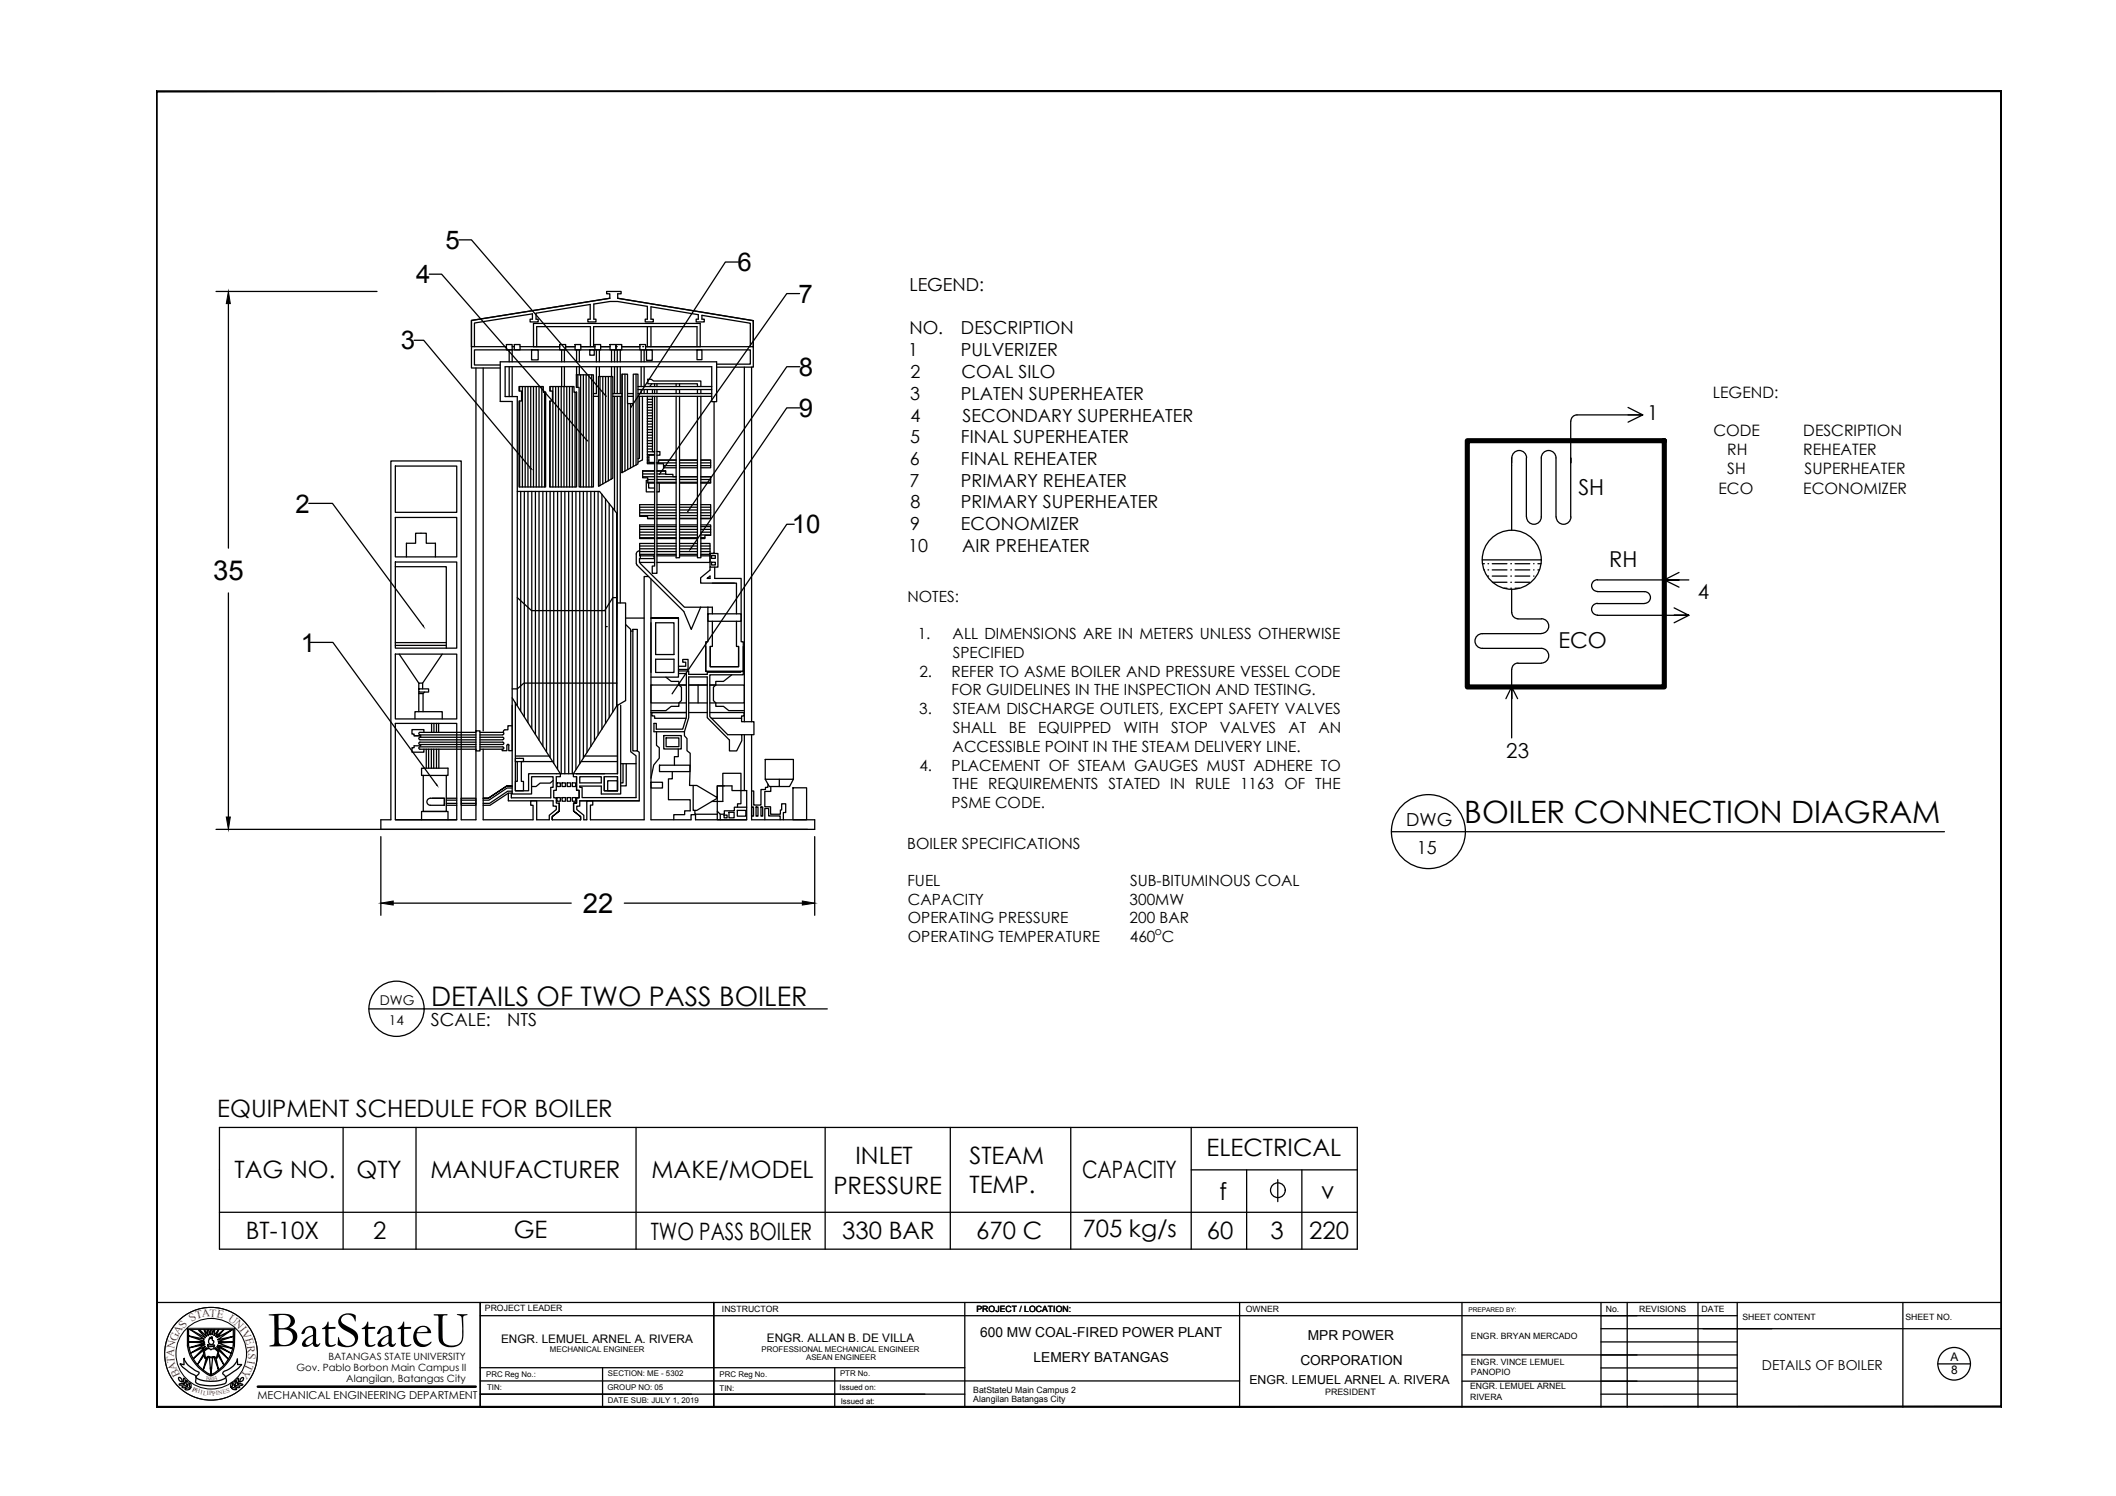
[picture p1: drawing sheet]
<svg xmlns="http://www.w3.org/2000/svg" width="420mm" height="297mm" viewBox="0 0 420 297" stroke-linecap="round" stroke-linejoin="round" font-family="sans-serif">
<!-- layer: WALL -->
<path d="M31 279.4h366.4l-.1-.2zM31.2 279.2h366.1l-366.3 .2zM31 18v261.4l.2-.2zM31 18l.2 .2v261zM31 18l.2 .2 366.2-.2zM31.2 18.2l366.2-.2-.1 .2zM397.4 18l-.1 .2 .1 261.2zM397.3 18.2l.1 261.2-.1-.2z" fill="#000" stroke="#000" stroke-width=".2"/>
<!-- layer: SHEET -->
<g fill="none" stroke="#000" stroke-width=".25">
<path d="M31 258.6h366.4M95.3 258.6v20.8M191.6 258.6v20.8M246.1 258.6v20.8M290.3 258.6v20.8M317.9 258.6v20.8M323.1 258.6v20.8M337.2 258.6v20.8M344.9 258.6v20.8M377.8 258.6v20.8M95.3 274.2h150.8M95.3 261.2h249.6"/>
<path d="M95.3 276.8h96.3M95.3 271.6h96.3M141.7 279.4v-20.8v20.8M165.7 271.6v7.8M290.3 274.2h54.6M290.3 269h54.6M317.9 266.4h27M317.9 263.8h79.5M317.9 276.8h27M317.9 271.6h27M384.7 270.8h6.5"/>
<circle cx="388" cy="270.8" r="3.2"/>
</g>
<!-- layer: 0 -->
<g fill="none" stroke="#000" stroke-width=".25">
<path d="M300.2 90.9v14.4M300.2 90.9a1.46 1.46 0 0 1 1.5-1.4 1.46 1.46 0 0 1 1.4 1.4M303.1 90.9v11.8M306 90.9a1.46 1.46 0 0 1 1.5-1.4 1.46 1.46 0 0 1 1.5 1.4M306 90.9v11.7a1.46 1.46 0 0 1-1.4 1.5 1.46 1.46 0 0 1-1.5-1.5M309 90.9v11.8M311.9 91.9v-1v1M311.9 87.5v15.2M294.3 111.2h11.7M294.4 111.9h.3M294.7 113.2h.1M295.5 111.9h.1"/>
<path d="M295.5 113.2h.1M295.5 114.4h.1M296.3 111.9h2.9M296.3 113.2h2.9M296.3 114.4h2.9M296.3 115.6h2.9M298.6 116.8h.6M300 111.9h.1M300 113.2h.1M300 114.4h.1M300 115.6h.1M300 116.8h.1"/>
<path d="M300.2 117v4.6a1.21 1.21 0 0 0 1.2 1.3M300.8 111.9h3M300.8 113.2h3M300.8 114.4h3M300.8 115.6h3M300.8 116.8h.9M304.5 111.9h.1M304.5 113.2h.1M304.5 114.4h.1M305.4 111.9h.6M305.4 113.2h.3M309 102.6a1.46 1.46 0 0 0 1.5 1.5 1.46 1.46 0 0 0 1.4-1.5"/>
<path d="M317.2 117.5h9.4a1.16 1.16 0 0 1 1.1 1.1 1.16 1.16 0 0 1-1.1 1.2M317.2 115.1h13.3M317.2 119.8h9.3M317.2 115.1a1.16 1.16 0 0 0-1.2 1.2 1.16 1.16 0 0 0 1.2 1.1M317.2 119.8a1.16 1.16 0 0 0-1.2 1.2 1.16 1.16 0 0 0 1.2 1.1M299 138.7l1.2-2.3v2.3v-2.3l1.1 2.3M301.4 122.9h4.6M301.4 131.7h4.6M301.4 131.7a1.21 1.21 0 0 0-1.2 1.2v13.6M306 125.8h-11.7a1.46 1.46 0 0 0-1.4 1.5 1.46 1.46 0 0 0 1.4 1.4h11.7M306.1 122.9a1.46 1.46 0 0 1 1.4 1.4 1.46 1.46 0 0 1-1.4 1.5M306.1 128.7a1.46 1.46 0 0 1 1.4 1.5 1.46 1.46 0 0 1-1.4 1.5"/>
<path d="M317.2 122.2h13.3M36.1 274.3h.1v-.1a.61 .61 0 0 0-.7-.7l-.1 .3a.74 .74 0 0 0 .7 .6M36.1 275.3l.7-.2 .3 .2-.2 .2a.52 .52 0 0 1-.8-.1zM36.5 269.8v1.2l-.7-.2M36.6 269.7a3.8 3.8 0 0 0 2 2.3l.9 .5a.65 .65 0 0 1-.5 .7l-.1 .3a6.3 6.3 0 0 0 5.9 .1v-.3l-.5-.5v-.4a4.6 4.6 0 0 0 2.8-2.4v-.2l.1 1.1 .7 .1a12.5 12.5 0 0 1-3.1 2.4l.2 .7a.64 .64 0 0 1-.7 .7l-1 .2a7 7 0 0 1-4.4-.5l-.1-.2a1 1 0 0 0 .1-1.1 1 1 0 0 0-1-.5l-1.6-1.3-.6-.6h.2M36.6 274.8l-.5 .2h-.4l-.1-.1a.79 .79 0 0 1 .9-.1M36.6 269.7h-.1M36.7 274.6a.72 .72 0 0 1-.2-1 .63 .63 0 0 1 .2 1.1M37.2 263.7v3.6a7.8 7.8 0 0 0 4.7 5.9 7.8 7.8 0 0 0 4.6-5.9l.1-3.6M37.2 275.1a.58 .58 0 0 0-.2-.9v.6l.3 .3M37.4 264a8.6 8.6 0 0 0 1.6 6.7 7.9 7.9 0 0 0 3.1 2.3M37.7 275.7l-.4 .3-.6-.2a.72 .72 0 0 1 1 0"/>
<path d="M37.9 275.5v-.2a.52 .52 0 0 0-.2-.7 .75 .75 0 0 0 .2 .9M40.4 268.8l-1.2 2.1 1.3-1.7M40.6 268.2a1 1 0 0 1 1.4-.2l.1-.2a.82 .82 0 0 1 1.1 .4h.1v.1l-.3 1.3-.4-.2-.7 .1a.62 .62 0 0 0-.9 .1l-.2-.1zM41.2 267h1.4v.3a1.4 1.4 0 0 1-1.4 0zM41.3 269.5l-.9 2.5 .6-2.3M41.3 267.6v.2l-1 .2 .5 1.7 .5-.2 1.8 .2 .3-1.7-.2 .1-.7-.4M41.3 267.3v.4M41.7 265.5l.3 .3 .1-.4v.6l.4 .4-.2 .3a.58 .58 0 0 1-.8 0 .58 .58 0 0 1 .2-.9zM41.8 271.6h.2M41.8 271.7h.2M41.8 272h.2M41.8 271.9h.2"/>
<path d="M42.2 269.5l-.3 3.5-.3-3.4M42.5 267.3v.5M42.5 269.6l.9 2.4-.5-2.3M42.8 267.5l2.6 2.4-2.3-2.6 2.8 1.4-2.7-1.6 3 .7-2.8-1.1 2.9-.2-3-.1 3-1.1-3.1 .7 3-2-3.1 1.6 1.4-1.6-1.7 1.4 .6-1.4-.9 1.2 .1-1.2h-.1l-.4 1v-1h-.3l-.1 1-.3-1-.3 .1 .3 1.1-.8-1.2h-.1l.5 1.4-1.4-1.4-.2 .1 1.4 1.5-3-1.6 2.8 1.9-3.3-.7 3.3 1.1-3.1 .1 3.2 .3-3.2 .9 3.2-.6-2.9 1.7 3-1.4-2.4 2.5 2.6-2.2M43.4 268.7l1.1 2.3-1.3-2M45.9 275.5a.79 .79 0 0 0 .2-1l-.3 .5 .1 .5M46 275.6a.88 .88 0 0 1 1 .2l-.1 .1h-.4zM46.3 264a8.6 8.6 0 0 1-1.5 6.7 8.8 8.8 0 0 1-3.1 2.3M46.5 275.1a.83 .83 0 0 0 .3-1l-.3 .4v.6M46.7 275.2h.7l.2 .2a.63 .63 0 0 1-1-.1zM47.2 273.7l.1-.1a.72 .72 0 0 1-.2 1l-.1-.5zM47.2 274.8l.5 .2h.5a.79 .79 0 0 0-1-.2"/>
<path d="M47.7 274.3l-.1-.1a.61 .61 0 0 1 .7-.7l.1 .3a.74 .74 0 0 1-.8 .6"/>
<circle cx="300.2" cy="111.1" r="5.9"/>
</g>
<!-- layer: stair -->
<g fill="none" stroke="#000" stroke-width=".2">
<path d="M37.2 263.7h9.4M37.4 264h8.9"/>
<circle cx="41.9" cy="268.8" r="9.2"/>
</g>
<g fill="none" stroke="#000" stroke-width=".21">
<circle cx="41.9" cy="268.8" r="9.2"/>
<circle cx="41.9" cy="268.8" r="7"/>
</g>
<!-- layer: texts -->
<path d="M51.2 275.3h43.3" fill="none" stroke="#000" stroke-width=".51"/>
<!-- layer: .1 -->
<path d="M141.7 258.6v20.8M119.6 271.6v7.8" fill="none" stroke="#000" stroke-width=".25"/>
<!-- layer: MAIN LINE -->
<g fill="none" stroke="#000" stroke-width=".25">
<path d="M42.9 57.9h32M85.2 54.4h2.5l28.9 33.1M91.1 47.6h2.5l26.7 31.1M121.1 59.2v-.9h-.6v-.4h2.8v.4h-.6v.9M122.7 59.2l26.9 4.5v5.1v-5.1zM146.6 52h-2.6l-18.8 28.9M158.8 58.3h-2.6l-25.2 35.8M45.4 60.3v48.5M82.2 67.6h1.9l21.3 25.4M93.6 63.6v5.2v-5.2l27.5-4.4zM94.2 68.8v-4.7l11.5-1.8v1.1h-.4v.5h1.6v-.5h-.5v-1.2l10.8-1.7v2.9h-.5v.5h1.6v-.5h-.4v-3l3.2-.5h1.5l5.9 .9v2.6h-.4v.5h1.6v-.5h-.4v-2.5l9.4 1.6v.9h-.5v.5h1.6v-.5h-.4v-.8l9.6 1.6v4.6M94.5 73.1v72"/>
<path d="M95.9 73.1v72M100.6 68.8h-7v4.3h5.7M100.6 68.4h1.1v1.1h-1.1zM101.1 69.5v2.3M101.1 72.8v5.9M101.7 69.5v2.3M101.7 72.8v5.9M101.7 68.8h.4M102.1 68.4h1.2v1.1h-1.2zM103.2 76.8v.8M103.2 79.6v17.1M103.3 68.8h7.8"/>
<path d="M103.7 76.8v19.9M104.3 76.8v19.9M104.8 76.8v19.9M105.4 76.8v19.9M105.6 69.5h1.3v2h-1.3zM105.9 68.8v-4.6h33.1v4.6h-10.8h21.4v4.1h-7.3M105.9 76.8v19.9M106.5 76.8v19.9M106.6 68.8v-3.9h10.6v3.9M107 76.8v19.9M107.6 76.8v19.9M108.1 77.9v18.8"/>
<path d="M108.3 77.9v18.8h-5.2v-17.1h.5v-2h-.5v-.8h4.8v1.1h.4M109.2 76.8v.8M109.2 79.6v17.1M109.8 76.8v19.9M110.3 76.8v19.9M110.9 76.8v19.9M111.1 68.4h1.2v1.1h-1.2zM111.4 76.8v19.9M111.5 69.5v2.3M111.5 72.8v4M112 76.8v19.9M112.1 69.5v2.3"/>
<path d="M112.1 72.8v4M112.3 68.8h1.9M112.5 76.8v19.9M113.1 76.8v19.9M113.6 76.8v19.9M114.2 68.4h1.1v1.1h-1.1zM114.2 77.9v18.8M114.4 74.4h3.4v22.3h-2.8v-19.8h-.6zM114.5 77.9v18.8h-5.4v-17.1h.6v-2h-.5v-.8h4.8v1.1h.5M114.5 69.5v2.3M114.5 72.8v1.6M114.7 74.4v2.5"/>
<path d="M115 69.5v2.3M115 72.8v1.6M115.3 74.4v22.3M115.3 68.8h2.8M115.8 74.4v22.3M116.4 74.4v22.3M116.9 74.4v22.3M117.1 69.5h.9v1h-.9zM117.5 74.4v22.3M117.8 78.7h1M117.9 68.8v-3.9h20.5v3.9M118.1 68.4h1.2v1.1h-1.2z"/>
<path d="M118.4 69.5v2.3M118.4 72.8v5.3h-.6M118.8 74.8h2.9v20.2l-2.9 1.6zM119 69.5v2.3M119 72.8v2M119.1 74.8v21.6M119.3 68.8h1.8M119.7 74.8v21.3M120.2 74.8v21M120.8 74.8v20.7M121.1 68.4h1.2v1.1h-1.2zM121.3 74.8v20.4"/>
<path d="M121.4 69.5v2.3M121.4 72.8v2M121.7 78.1h1.8M121.7 78.7h1.8M122 69.5v2.3M122 72.8v5.3M122 78.7v22.6M122.3 68.8h.1M122.3 68.4h1.2v1.1h-1.2zM122.6 69.5v2.3M122.6 72.8v5.3M122.6 78.7v23.4"/>
<path d="M123.2 69.5v2.3M123.2 72.8v5.3M123.2 78.7v41M123.5 68.8h3.6M123.5 74.3h1.1v5.8h1.1v-5.8h1v17.8l-3.2 1.8zM123.5 74.3v19.5M124.1 74.3v19.2M124.6 78.1h1.1M124.6 78.7h1.1M126.3 74.3v18M126.7 76.8h14.6M126.7 77.3h14.6"/>
<path d="M126.7 78.1h14.6M126.7 78.7h14.6M127 78.7v12.3l-.3 .1M127.1 68.4h1.1v1.1h-1.1zM127.3 69.5v2.3M127.3 72.8v4M127.3 77.3v.8M127.6 78.7v12.6l-.9 .5M127.6 68.8h.1M127.9 69.5v2.3M127.9 72.8v4M127.9 77.3v.8"/>
<path d="M128.4 69.5h1.1v2h-1.1zM128.5 78.7v13.4h1.5M128.5 78.7h1.1M128.5 79.3h1.1M128.5 79.8h1.1M128.5 64.9v3.9M128.5 77.3v.8M129.3 64.9v3.9M129.4 76.2l-.4 .6M129.6 78.7v11h.4M129.6 77.3v.8M130 78.7v33.7h-.5v1.4h.9v-35.1"/>
<path d="M130 76.2v.6M130 77.3v.8M130.4 76.2v.6M130.4 77.3v.8M134.3 78.7v32h.6v-32M134.3 76.2v.6M134.3 77.3v.8M134.9 76.2v.6M134.9 77.3v.8M138.4 69.5h1v1.9h-1zM138.5 76.8v-.6h-9.9v-.9h.7l.5 .3h9.4v1.2M138.5 78.7v32h.7v-32"/>
<path d="M138.5 77.3v.8M139.2 77.3v.8M141.8 79.8v30.1h-.8h1.6v2.7h-1.6v-2.7M142.3 72.3h6.7v-2.8h-54.8v3h5.1M147.8 72.9v70.4M149.2 72.9v70.4M158.8 72.8h-2.6l-19.6 28.8M61.3 99.9h4.7l18.1 24.5M78.5 92.5h12.2v9.2h-12.2zM102.7 97.6h16.4l3.5 4.4v17.7h1.6v19.4l-1.7 1 .1-.1v13.6M103.4 97.6v43.6M104.1 97.6v44.7"/>
<path d="M104.8 97.6v45.9M105.6 97.6v47.1M106.3 97.6v48.2M107 97.6v49.3M107.8 97.6v50.5M108.5 97.6v51.7M109.2 97.6v52.8M110 97.6v54M110.7 97.6v55.1M111.4 97.6v56M112.2 97.6v56M112.9 97.6v56"/>
<path d="M113.6 97.6v56M114.4 97.6v55.2M115.1 97.6v54M115.8 97.6v52.9M116.6 97.6v51.8M117.3 97.6v50.6M118 97.6v49.5M118.8 97.6v48.3M119.5 98.1v46.7M120.2 99.1v44.5M121 100v42.5M124.6 80.1v13.1"/>
<path d="M125.2 80.1v12.8M125.7 80.1v12.5M127.6 93.6h2.4M127.6 94.1h2.4M127.6 94.7h2.4M128.5 80.3h1.1M128.5 80.9h1.1M128.5 81.4h1.1M128.5 82h1.1M128.5 82.6h1.1M128.5 83.1h1.1M128.5 83.7h1.1"/>
<path d="M128.5 84.2h1.1M128.5 84.8h1.1M128.5 85.3h1.1M128.5 85.9h1.1M128.5 86.4h1.1M128.5 87h1.1M128.5 87.5h1.1M128.5 88.1h1.1M128.5 88.6h1.1M128.5 89.2h1.1M128.5 89.7h1.5M128.5 90.3h1.5"/>
<path d="M128.5 90.8h.3M128.5 91.4h.3M128.5 91.9h1.5M128.6 95.4h-.3v2.3h1.7M128.6 95.2h1.4M128.6 95.8h1.4M128.8 95.9v1h1.2M130 90.4h-1.2v1.4h1.2M130 93.5h-2.4v1.4h1v1h1.4M130.4 92.1h1.4v.8h2.5M130.4 89.7h.6v.7h-.6M130.4 93.5h1.8v.7h1.4v.5h.7h-3.9"/>
<path d="M130.4 91.9h3.9M130.4 93.6h1.8M130.4 94.1h1.8M130.4 95.2h3.9M130.4 95.8h3.9M130.4 95.9h3.9M130.8 91.4h3.5h-3.5v.4h-.4M130.9 95.9v1.8h-.5M131.8 92.5h2.5M134.9 91.4h3.6M134.9 91.9h3.6M134.9 92.5h3.6"/>
<path d="M134.9 94.7h3.6M134.9 95.2h3.6M134.9 95.8h3.6M134.9 92.9h3.6M134.9 95.9h3.6M139.2 91.9h1.9M139.2 92.5h1.9M139.2 95.2h1.9M139.2 95.8h1.9M141.1 91.4h-1.9h1.9v1.5h-1.9M141.1 94.7h-1.9h1.9v1.2h-1.9M158.8 81h-2.6l-19.1 28.1"/>
<path d="M311.9 83.6v3.9M323.3 80.9l2.9 1.5h-13.1a1.21 1.21 0 0 0-1.2 1.2M323.3 82.4h2.9l-2.9 1.4M45.4 117.7v44.5M78.5 102.7h12.2v7.9h-12.2zM78.5 111.6h12.2v17.1h-12.2zM78.5 112.5h10.1v16.2M80.7 110.6v-2.7h1.8v-2h2.1v2h1.9v2.7M102.7 118.7l2.9 2.5h14.5l1.6-2.5h.9M121.7 100.9v40.5M122.4 101.9v38.3M122.6 119.7l-.1 15.9"/>
<path d="M126.4 111.9l.1 .3 9.3 9.2 1.5 3.6 1.8-4.4M127 109.4a.61 .61 0 0 0-.7 .6v1.9M127 100.7h3M127 101.3h3M127 101.8h3M127 102.4h3M127 104.6h3M127 105.1h3M127 105.7h3M127 106.2h3M127 106.8h3M127 108.4h3"/>
<path d="M127 109h3M127 109.5h3M127 110.1h3M127.1 111.7v.2l8.8 8.7h3.2M127.1 110.4v.5M128.6 102.9h1.4M128.8 114.5h-.9v48.3h-10.7v-2.9h.5v-.9h-1.2v3.8h-.6v-.9l-1.4-1.2v-.6h.6v-1.1h11.8v-9.6l-.4-.3M129.3 115v47.8h7.9v-1h.9v1h10.2M130 100.2h-3v2.3h1.6v.5h1.4M130 104.2h-3v2.7h3M130 107.9h-3v2.5h2.9v.5h-2.9v.8h3M130.4 100.7h3.9"/>
<path d="M130.4 101.3h3.9M130.4 101.8h3.9M130.4 102.4h3.9M130.4 102.9h3.9M130.4 104.6h3.9M130.4 105.1h3.9M130.4 105.7h3.9M130.4 106.2h3.9M130.4 106.8h3.9M130.4 108.4h3.9M130.4 109h3.9M130.4 109.5h3.9"/>
<path d="M130.4 110.1h3.9M130.4 100.2h3.9M130.4 103h3.9M130.4 104.2h3.9M130.4 106.9h3.9M130.4 107.9h3.9M130.4 110.4h3.9M134.9 100.7h3.6M134.9 101.3h3.6M134.9 101.8h3.6M134.9 102.4h3.6M134.9 102.9h3.6"/>
<path d="M134.9 104.6h3.6M134.9 105.1h3.6M134.9 105.7h3.6M134.9 106.2h3.6M134.9 106.8h3.6M134.9 108.4h3.6M134.9 109h3.6M134.9 109.5h3.6M134.9 110.1h3.6M134.9 100.2h3.6M134.9 103h3.6M134.9 104.2h3.6"/>
<path d="M134.9 106.9h3.6M134.9 107.9h3.6M134.9 110.4h3.6M139.2 100.2h1.9v2.8h-1.9M139.2 104.2h1.9v2.1h-1.1v.6h-.8M139.2 107.9h1.8v2.5h-1.8M139.2 100.7h1.9M139.2 101.3h1.9M139.2 101.8h1.9M139.2 102.4h1.9M139.2 102.9h1.9M139.2 104.6h1.9"/>
<path d="M139.2 105.1h1.9M139.2 105.7h1.9M139.2 106.2h1.9M139.2 106.8h.8M139.2 108.4h1.8M139.2 109h1.8M139.2 109.5h1.8M139.2 110.1h1.8M140.4 114.9l.6-.5v.5zM141 110.4v1.3h-10.6M141 112.6v.6l-1.9 1.5v1.1h7.1v6.1M141.3 110.3h.7v.6h-.7z"/>
<path d="M141.3 111.6h.7v.6h-.7zM141.4 115.8h4.4M141.9 112.6v2.3h5.3v12.5h.4v5.9h-7.5v-4.9M157.7 104.1h-1.5l-22.7 33.6M330.5 115.1h4.8M333.4 113.7l-2.9 1.4h2.9h-2.9l2.9 1.5M61.7 127.6h4.4l20.7 28.3M78.5 129.9h12.2v12.8h-12.2zM78.5 127.6h10.1M78.5 128.1h10.1M79.3 129.9l3.9 5.7M83.2 136.8h1.9v.6h-1.9z"/>
<path d="M83.2 137.4v3.9M83.9 135.6v1.2M84 137.7v3.6M84.3 137.4l-.3 .3h-.8M87.8 129.9l-3.9 5.7h-.7v1.2M101.7 136.8h1l1.3-1.2h18.5v4.5l-8.7 13.5v.6h.7v2.7h.5v1.5h-.5v.6M101.7 138.6l9.6 15v.6h-.8v2.7h-.5v1.5h.5v1.1h.6v1.5l-1.4 1.1v.7v-.7l1.4-1.1v-1.5M102.3 139.5v17.5h2.7v-3.4h17.6M120.4 124.4h.1M124.2 124l1 1v24.3l1.1 .8v1.5h-3.1M124.2 122.7h3.7M125.2 125.3h.5"/>
<path d="M125.7 125h.8v24.1h-.8zM129.3 136h.1M130.2 123.7h3.6v6.3h-3.6zM130.2 130.9h3.6v2.6h-3.6zM132.2 134.5l1.1 .8h1.5v.7M134.7 122.7h-5.4h5.4v11.8h-5.4M134.7 132.3h1.5v-.8h-.6v-.6h1v2h-1.9M134.7 133.2h2.1v.7h3.6v-.4h6.7v-.2M134.8 136h1.5h-7v3.6h7M134.8 136l.5 .4v2.7l-.5 .5v.7h-1.5l-1.1 .8h-2.9M136.8 136h3.6M136.8 139.6h3.6"/>
<path d="M138.6 136v3.6M139.1 120.6h2.3v1.3M140.6 120.6v6.8h-.5v5.9h7.5v-4.9M140.6 121.9h6.6v1.5h-6.6zM141.4 123.4v5h-.4v4h5.7v-4M142.1 136h-1.2h6.9v3.6h-6.9M142.1 136l-.4 .4v2.7l.4 .5v.7h1.6l1 .8h3M145.3 134l-1.6 1.3h-1.6v.7M146.2 123.4v5h.5v4h-5.7v-4M147.6 133.3v.7h-6.7v8.3l3.6 3.6h2.8v1.2l-1 2h-1.5v-2.2l-4.4-4.4v-8.1h-3.6v8.1l-.9 2.8h-6v-1.7h.4v1.2h5.3l.7-2.4v-8.7h-1.6M330.5 122.2h4.8M332.4 120.7l2.9 1.5h-2.9h2.9l-2.9 1.5"/>
<path d="M78.5 143.6h12.2v19.2h-12.2zM82.2 146.1h1.3M82.4 142.7v-1.4h5.4v1.4M83.4 148.8h11.1v14h-2.9v-71.3h-14v71.3h-2v1.9M83.4 145.4h11.1M83.4 145.9h11.1M83.4 146.4h11.1M83.4 146.9h11.1M83.4 147.4h11.1M83.4 147.8h11.1M83.4 148.3h11.1M83.4 145.4l-.2 .2 .2 .3"/>
<path d="M83.4 146.4l-.2 .2 .2 .3M83.4 147.4l-.2 .2 .2 .2M83.4 148.3l-.2 .2 .2 .3M83.5 147.8v.3h-1.3v.4h-.4v.9h2.4v-.6M84 154h4.6v7.1h-4.6zM84 154h-.3v-1.5h5.3v1.5h-.4M84.2 145.4v-.5h-2.4v.9h.4v.3h1.3v.3M84.6 148.8v3.7M85.1 148.8v3.7M85.4 158.5h2.8v1.4h-2.8M85.5 158.5a.7 .7 0 0 0-.7 .7 .7 .7 0 0 0 .7 .7M85.7 148.8v3.7"/>
<path d="M85.7 143.6v1.8M85.8 158.5h2.4v1.4M86.1 148.8v3.7M86.2 143.6v1.8M86.7 143.6v1.8M86.7 148.8v3.7M87.1 143.6v1.8M87.1 148.8v3.7M88.6 158.5h2.1M88.6 158.9h2.1M88.6 159.9h2.1M88.6 159.5h2.1"/>
<path d="M91.6 158.5h2.9v1.4h-2.9zM91.6 158.9h2.9M91.6 159.5h2.9M94.5 145.1h.8v4h-.8zM95.3 145.4h4.5M95.3 145.9h4.5M95.3 146.4h4.5M95.3 146.9h4.5M95.3 147.4h4.5M95.3 147.8h4.5M95.3 148.3h4.5M95.3 148.8h4.5"/>
<path d="M95.9 158.5h1.1l3.6-2.4h1.1h-1.1l-3.6 2.4zM95.9 148.8v14h9.9v-2.9h-.4v-.9h1.2v3.8h2.5v-.9l1.4-1.2v-.6h-.7v-1.1h-8.9v-1.5M99.8 145.4l.2 .2-.2 .3M99.8 146.4l.2 .2-.2 .3M99.8 147.4l.2 .2-.2 .2M99.8 148.3l.2 .2-.2 .3M100.6 148v1.1h-.9v-.3M100.7 148l.2-.2 .2 .2M101.7 144.1v5h-.7v-1.1M101.7 144.1h-.8v.8l-.8 .1-.1 .5M101.7 140v17.6h3.9v-3.4h4.2v2.1h-.4v2.1h-7.9v-.9M101.7 156.5h-1l-3.6 2.4h-1.2"/>
<path d="M101.7 157.1h-.9l-3.6 2.4h-1.3M101.7 157.5h-.8l-3.6 2.4h-1.4M102.3 150.6h1.6v.6h-.4v4h.4v1.8h-1.6v-1.8h.4v-4h-.4zM102.3 150.1h6.8M102.3 151.2h7.4M102.7 140.1v-61.4h-2.4v-5.9h41v7h1v-8h-43v7.9h2.4v64.4M109.8 155l-.6 .5h-2l-.8 .7h-.8M110.6 155.4h.7v.8h-.7zM110.6 158.4h.7v.7h-.7zM111.6 155.4h.7v.8h-.7zM111.6 158.4h.7v.7h-.7zM112.6 155.4h.7v.8h-.7z"/>
<path d="M112.6 158.4h.7v.7h-.7zM113.6 155.4h.7v.8h-.7zM113.6 158.4h.7v.7h-.7zM113.9 159.5h.6v-.5v.5h-.6v1.5l1.4 1.1v.7v-.7l-1.4-1.1zM115.1 154.2h4.3v1.2h-4.3zM115.4 151.2h7.2M116 150.1h6.6M120 154.2h2.6v2.8h-2.6zM120.7 155h1.9v2h-1.9zM122.6 140v13.6M123.2 140v17.6h-3.8v-1.5h-4.3v.2h.5v2.1h10.7v-6.8M123.7 151.6v3.8h-.5"/>
<path d="M124.3 151.6v4.4h-1.1M129.3 141.5h7h-6.9v.7h.6v.4h6.2M129.3 155.3h2.2v1.2h-2.2zM130.4 145.3v2.7l.5 .5v2l-1.1 1.4-.5 2.6M131 151.9h6v1.3h-6zM131.8 146.1h3.5v2.6h-3.5zM132.3 146.5h2.5v1.8h-2.5zM133.5 153.2v1.4h-.8v4.2h4.3v2.2h-1.1v.8h-2.1v1M134.7 148.7v1.5h-.8v1.7M135.9 145.3v.8l.5 .5v2.5l.6 .5-.1 6.4h1.5l4 2.4v-2.4h1.4M136.8 141.5h3.6M137.6 156v4.9h.8l4-2.4"/>
<path d="M140.9 141.5h6.9v.7h-.6v.4h-6M141.3 159.1h2.2v-5.6h3.6v6.1h-.7v.7M142.4 156h2.9v1h3v5.8h-5.9zM147.2 142.6v.7h2.5v2.6h-2.4M147.8 145.9v11.1M149.2 145.9v16.9h12.6v1.9h-118.9M151.9 150.8h5.6v3.9h-5.6zM151.9 154.7l.9 1.5h1.9v-1.5M152.5 155.7v.6h-.5v.5h-.9v3.1h-1.4v-2.8h-.5M153 156.2v.9h-1.1v3.1h1.1v1.5h2v-.9h.2v-1.2h.8v1.7h-.5v1.5M157.5 156.4h2.7v6.4h-2.7zM157.5 154.7l-.7 1.5h-2.1"/>
<path d="M75.6 166.1v15.6M78.1 179.3h35.3M78.5 162.8h12.2M83.7 162.8v-1.7h5.3v1.7M109.7 162.8h5.6M124 179.3h35.3M138 160.9v.8h4.4M142.4 161.1l.6 .6v1.1M143.8 161.8h.6v.6h-.6zM144.8 161.3h1v1.1h-1zM146.4 160.9h1.7v1.2h-1.7zM148.3 160.3h-2.5v.7h-2v.7h-.8"/>
<path d="M149.2 160.2h.4v1.9h-.4zM150.1 160.2h.4v1.9h-.4zM151.1 160.2h.3v1.9h-.3zM151.9 162.8v-2.3h.7v1.5h2.3v.8M161.8 166.1v15.6M276.3 165.1h109.8M73.2 200.3h91.1M43.6 223.9h225.9v24.1h-225.9zM68.1 223.9v24.1M82.6 223.9v24.1M126.3 223.9v24.1M163.8 223.9v24.1"/>
<path d="M188.7 223.9v24.1M212.6 223.9v24.1M236.5 223.9v24.1M236.5 232.3h33M247.5 232.3v15.7M253.7 234.2v4.4M258.5 232.3v15.7M43.6 240.7h225.9"/>
<circle cx="283.6" cy="165.1" r="7.3"/>
<circle cx="78.7" cy="200.3" r="5.5"/>
<circle cx="253.7" cy="236.3" r="1.46"/>
</g>
<path d="M45.4 57.9l.3 2.4h-.8zM44.9 162.2h.8l-.3 2.5zM75.6 179.3l2.5-.4v.8zM159.3 178.9l2.5 .4-2.5 .4z" fill="#000" stroke="#000" stroke-width=".2"/>
<!-- layer: 0 -->
<path d="M291.4 87.5h39.1v48.9h-39.1z" fill="none" stroke="#000" stroke-width="1"/>
<text font-size="10.2" x="53.2" y="267.3">BatStateU</text>
<text font-size="6.1" x="290.8" y="163.5">BOILER CONNECTION DIAGRAM</text>
<g font-size="5.5">
<text x="42.3" y="115.2">35</text>
<text x="115.7" y="181.3">22</text>
</g>
<text font-size="5.4" x="85.6" y="199.7">DETAILS OF TWO PASS BOILER</text>
<g font-size="5.1">
<text x="88.4" y="49.4">5</text>
<text x="146.4" y="53.8">6</text>
<text x="82.6" y="56.3">4</text>
<text x="158.6" y="60.1">7</text>
<text x="79.6" y="69.4">3</text>
<text x="158.6" y="74.6">8</text>
<text x="158.6" y="82.8">9</text>
<text x="58.7" y="101.8">2</text>
<text x="157.2" y="105.9">10</text>
<text x="59.7" y="129.4">1</text>
</g>
<g font-size="4.8">
<text x="43.2" y="221.8">EQUIPMENT SCHEDULE FOR BOILER</text>
<text x="46.6" y="234">TAG NO.</text>
<text x="70.8" y="234">QTY</text>
<text x="85.5" y="234">MANUFACTURER</text>
<text x="129.4" y="233.9">MAKE/MODEL</text>
<text x="169.9" y="231.2">INLET</text>
<text x="192.5" y="231.1">STEAM</text>
<text x="214.9" y="233.9">CAPACITY</text>
<text x="239.6" y="229.6">ELECTRICAL</text>
<text x="165.5" y="237">PRESSURE</text>
<text x="192.5" y="236.8">TEMP.</text>
<text x="242.1" y="238.2">f</text>
<text x="262.4" y="238.1">v</text>
<text x="102" y="245.9">GE</text>
<text x="214.9" y="245.7">705 kg/s</text>
<text x="48.8" y="246">BT-10X</text>
<text x="74.1" y="246">2</text>
<text x="129.2" y="246.1">TWO PASS BOILER</text>
<text x="167.2" y="246.1">330 BAR</text>
<text x="193.9" y="246.1">670 C</text>
<text x="239.6" y="246.1">60</text>
<text x="252.3" y="246.1">3</text>
<text x="260" y="246.1">220</text>
</g>
<g font-size="4.4">
<text x="313.4" y="98.2">SH</text>
<text x="319.5" y="112.6">RH</text>
<text x="309.4" y="128.7">ECO</text>
</g>
<g font-size="4.1">
<text x="327.1" y="83.4">1</text>
<text x="337.1" y="119">4</text>
<text x="299.1" y="150.5">23</text>
</g>
<g font-size="3.6">
<text x="180.6" y="57.8">LEGEND:</text>
<text x="180.4" y="70.7">1</text>
<text x="180.6" y="66.4">NO.</text>
<text x="190.8" y="66.4">DESCRIPTION</text>
<text x="190.8" y="70.7">PULVERIZER</text>
<text x="180.8" y="75">2</text>
<text x="190.9" y="75">COAL SILO</text>
<text x="180.7" y="79.3">3</text>
<text x="180.8" y="83.7">4</text>
<text x="190.8" y="79.3">PLATEN SUPERHEATER</text>
<text x="191.1" y="83.7">SECONDARY SUPERHEATER</text>
<text x="180.7" y="88">5</text>
<text x="190.8" y="88">FINAL SUPERHEATER</text>
<text x="180.7" y="92.4">6</text>
<text x="190.8" y="92.4">FINAL REHEATER</text>
<text x="180.6" y="96.6">7</text>
<text x="180.8" y="101">8</text>
<text x="190.8" y="96.6">PRIMARY REHEATER</text>
<text x="190.8" y="101">PRIMARY SUPERHEATER</text>
<text x="180.7" y="105.3">9</text>
<text x="190.8" y="105.3">ECONOMIZER</text>
<text x="180.4" y="109.6">10</text>
<text x="191.1" y="109.6">AIR PREHEATER</text>
<text x="279.2" y="164.1">DWG</text>
<text x="281.4" y="169.6">15</text>
<text x="85.6" y="203.7">SCALE:</text>
<text x="100.7" y="203.7">NTS</text>
</g>
<g font-size="3.1">
<text x="340.1" y="79.1">LEGEND:</text>
<text x="340.2" y="86.6">CODE</text>
<text x="358.1" y="86.6">DESCRIPTION</text>
<text x="343" y="90.4">RH</text>
<text x="343" y="94.2">SH</text>
<text x="358.1" y="90.4">REHEATER</text>
<text x="358.3" y="94.2">SUPERHEATER</text>
<text x="341.2" y="98">ECO</text>
<text x="358.1" y="98">ECONOMIZER</text>
<text x="180.2" y="119.5">NOTES:</text>
<text x="182.2" y="127">1.</text>
<text x="189.2" y="127">ALL DIMENSIONS ARE IN METERS UNLESS OTHERWISE</text>
<text x="189.2" y="130.7">SPECIFIED</text>
<text x="182.6" y="134.4">2.</text>
<text x="188.9" y="134.4">REFER TO ASME BOILER AND PRESSURE VESSEL CODE</text>
<text x="182.5" y="141.8">3.</text>
<text x="188.9" y="138.1">FOR GUIDELINES IN THE INSPECTION AND TESTING.</text>
<text x="189.2" y="141.8">STEAM DISCHARGE OUTLETS, EXCEPT SAFETY VALVES</text>
<text x="189.2" y="149.3">ACCESSIBLE POINT IN THE STEAM DELIVERY LINE.</text>
<text x="189.2" y="145.5">SHALL</text>
<text x="200.3" y="145.5">BE</text>
<text x="206.1" y="145.5">EQUIPPED</text>
<text x="223.1" y="145.5">WITH</text>
<text x="232.6" y="145.5">STOP</text>
<text x="242.2" y="145.5">VALVES</text>
<text x="255.8" y="145.5">AT</text>
<text x="261.8" y="145.5">AN</text>
<text x="182.6" y="153">4.</text>
<text x="188.9" y="153">PLACEMENT OF STEAM GAUGES MUST ADHERE TO</text>
<text x="188.9" y="160.4">PSME CODE.</text>
<text x="189.2" y="156.7">THE REQUIREMENTS STATED IN RULE 1163 OF THE</text>
<text x="180.1" y="168.5">BOILER SPECIFICATIONS</text>
<text x="180.2" y="175.9">FUEL</text>
<text x="180.3" y="179.6">CAPACITY</text>
<text x="224.3" y="179.6">300MW</text>
<text x="224.4" y="175.9">SUB-BITUMINOUS COAL</text>
<text x="180.3" y="183.3">OPERATING PRESSURE</text>
<text x="224.3" y="183.3">200 BAR</text>
<text x="180.3" y="187.1">OPERATING TEMPERATURE</text>
<text x="224.3" y="187.1">460 C</text>
</g>
<g font-size="2.7">
<text x="75.4" y="199.6">DWG</text>
<text x="77.2" y="203.5">14</text>
<text x="194.6" y="265.5">600 MW COAL-FIRED POWER PLANT</text>
<text x="259.7" y="266.1">MPR POWER</text>
<text x="205.2" y="270.5">LEMERY BATANGAS</text>
<text x="258.2" y="271.1">CORPORATION</text>
<text x="349.9" y="272">DETAILS OF BOILER</text>
</g>
<g font-size="2.4">
<text x="248.1" y="274.8">ENGR. LEMUEL ARNEL A. RIVERA</text>
<text x="387.3" y="270.3">A</text>
<text x="387.4" y="272.9">8</text>
</g>
<g font-size="2.3" fill="#f00">
<text x="36.6" y="263.8" transform="rotate(-56 36.6 263.8)">S</text>
<text x="38.1" y="262.6" transform="rotate(-33 38.1 262.6)">S</text>
<text x="39" y="262" transform="rotate(-14 39 262)">T</text>
<text x="40.1" y="261.6" transform="rotate(-6 40.1 261.6)">A</text>
<text x="41.5" y="261.5" transform="rotate(3 41.5 261.5)">T</text>
<text x="42.9" y="261.5" transform="rotate(12 42.9 261.5)">E</text>
<text x="45.2" y="262.1" transform="rotate(37 45.2 262.1)">U</text>
<text x="46.4" y="263" transform="rotate(46 46.4 263)">N</text>
<text x="34.5" y="269.5" transform="rotate(-86 34.5 269.5)">A</text>
<text x="34.6" y="267.9" transform="rotate(-78 34.6 267.9)">N</text>
<text x="35" y="266.4" transform="rotate(-65 35 266.4)">G</text>
<text x="35.5" y="265" transform="rotate(-57 35.5 265)">A</text>
<text x="47.5" y="264.1" transform="rotate(52 47.5 264.1)">I</text>
<text x="47.9" y="264.6" transform="rotate(61 47.9 264.6)">V</text>
<text x="48.7" y="265.9" transform="rotate(74 48.7 265.9)">E</text>
<text x="49" y="267.3" transform="rotate(84 49 267.3)">R</text>
<text x="49.1" y="270" transform="rotate(100 49.1 270)">I</text>
<text x="49.2" y="268.7" transform="rotate(94 49.2 268.7)">S</text>
<text x="34.7" y="270.6" transform="rotate(-94 34.7 270.6)">T</text>
<text x="35.2" y="271.8" transform="rotate(-110 35.2 271.8)">A</text>
<text x="35.9" y="273" transform="rotate(-114 35.9 273)">B</text>
<text x="48.5" y="271.9" transform="rotate(122 48.5 271.9)">Y</text>
<text x="49" y="270.6" transform="rotate(115 49 270.6)">T</text>
</g>
<g font-size="2.3">
<text x="99.5" y="266.7">ENGR. LEMUEL ARNEL A. RIVERA</text>
<text x="152.3" y="266.5">ENGR. ALLAN B. DE VILLA</text>
</g>
<text font-size="2.2" x="51.2" y="277.7">MECHANICAL ENGINEERING DEPARTMENT</text>
<text font-size="2.1" x="229.3" y="185.7">o</text>
<g font-size="2">
<text x="65.2" y="270">BATANGAS STATE UNIVERSITY</text>
<text x="58.9" y="272.2">Gov. Pablo Borbon Main Campus II</text>
<text x="68.8" y="274.4">Alangilan, Batangas City</text>
</g>
<text font-size="1.8" x="263.1" y="277">PRESIDENT</text>
<g font-size="1.7">
<text x="96.3" y="260.4">PROJECT LEADER</text>
<text x="143.4" y="260.5">INSTRUCTOR</text>
<text x="193.9" y="260.5">PROJECT / LOCATION:</text>
<text x="247.4" y="260.5">OWNER</text>
<text x="318.9" y="260.5">No.</text>
<text x="325.5" y="260.5">REVISIONS</text>
<text x="337.9" y="260.5">DATE</text>
<text x="346" y="262.2">SHEET CONTENT</text>
<text x="378.3" y="262.2">SHEET NO.</text>
<text x="292.1" y="265.8">ENGR. BRYAN MERCADO</text>
<text x="291.9" y="275.9">ENGR. LEMUEL ARNEL</text>
<text x="292.1" y="271">ENGR. VINCE LEMUEL</text>
<text x="292.1" y="273">PANOPIO</text>
<text x="193.3" y="276.6">BatStateU Main Campus 2</text>
<text x="193.3" y="278.3">Alangilan Batangas City</text>
<text x="291.9" y="278">RIVERA</text>
</g>
<g font-size="1.6">
<text x="109.2" y="268.4">MECHANICAL ENGINEER</text>
<text x="151.2" y="268.5">PROFESSIONAL MECHANICAL ENGINEER</text>
<text x="96.5" y="273.4">PRC Reg No.:</text>
<text x="96.7" y="276">TIN:</text>
<text x="120.6" y="276">GROUP NO: 05</text>
<text x="120.7" y="273.3">SECTION: ME - 5302</text>
<text x="142.9" y="273.4">PRC Reg No.</text>
<text x="160.1" y="270">ASEAN ENGINEER</text>
<text x="166.8" y="273.3">PTR No.</text>
<text x="120.7" y="278.6">DATE SUB: JULY 1, 2019</text>
<text x="142.9" y="276.1">TIN:</text>
<text x="166.7" y="276.1">Issued on:</text>
<text x="166.9" y="278.7">Issued at:</text>
</g>
<text font-size="1.3" x="291.6" y="260.4">PREPARED BY:</text>
<g font-size="1.3" fill="#f00">
<text x="40.7" y="274" transform="rotate(8 40.7 274)">1</text>
<text x="41.3" y="274.1">90</text>
<text x="42.6" y="274.1" transform="rotate(-11 42.6 274.1)">3</text>
<text x="38.1" y="276.1" transform="rotate(25 38.1 276.1)">P</text>
<text x="38.7" y="276.5" transform="rotate(16 38.7 276.5)">H</text>
<text x="39.7" y="276.8" transform="rotate(11 39.7 276.8)">I</text>
<text x="40.3" y="276.9" transform="rotate(9 40.3 276.9)">L</text>
<text x="41.1" y="277">IP</text>
<text x="42.2" y="277.1" transform="rotate(-7 42.2 277.1)">P</text>
<text x="42.9" y="277.1" transform="rotate(-6 42.9 277.1)">I</text>
<text x="43.4" y="277" transform="rotate(-13 43.4 277)">N</text>
<text x="44.3" y="276.8" transform="rotate(-16 44.3 276.8)">E</text>
<text x="45" y="276.6" transform="rotate(-14 45 276.6)">S</text>
</g>
</svg>
